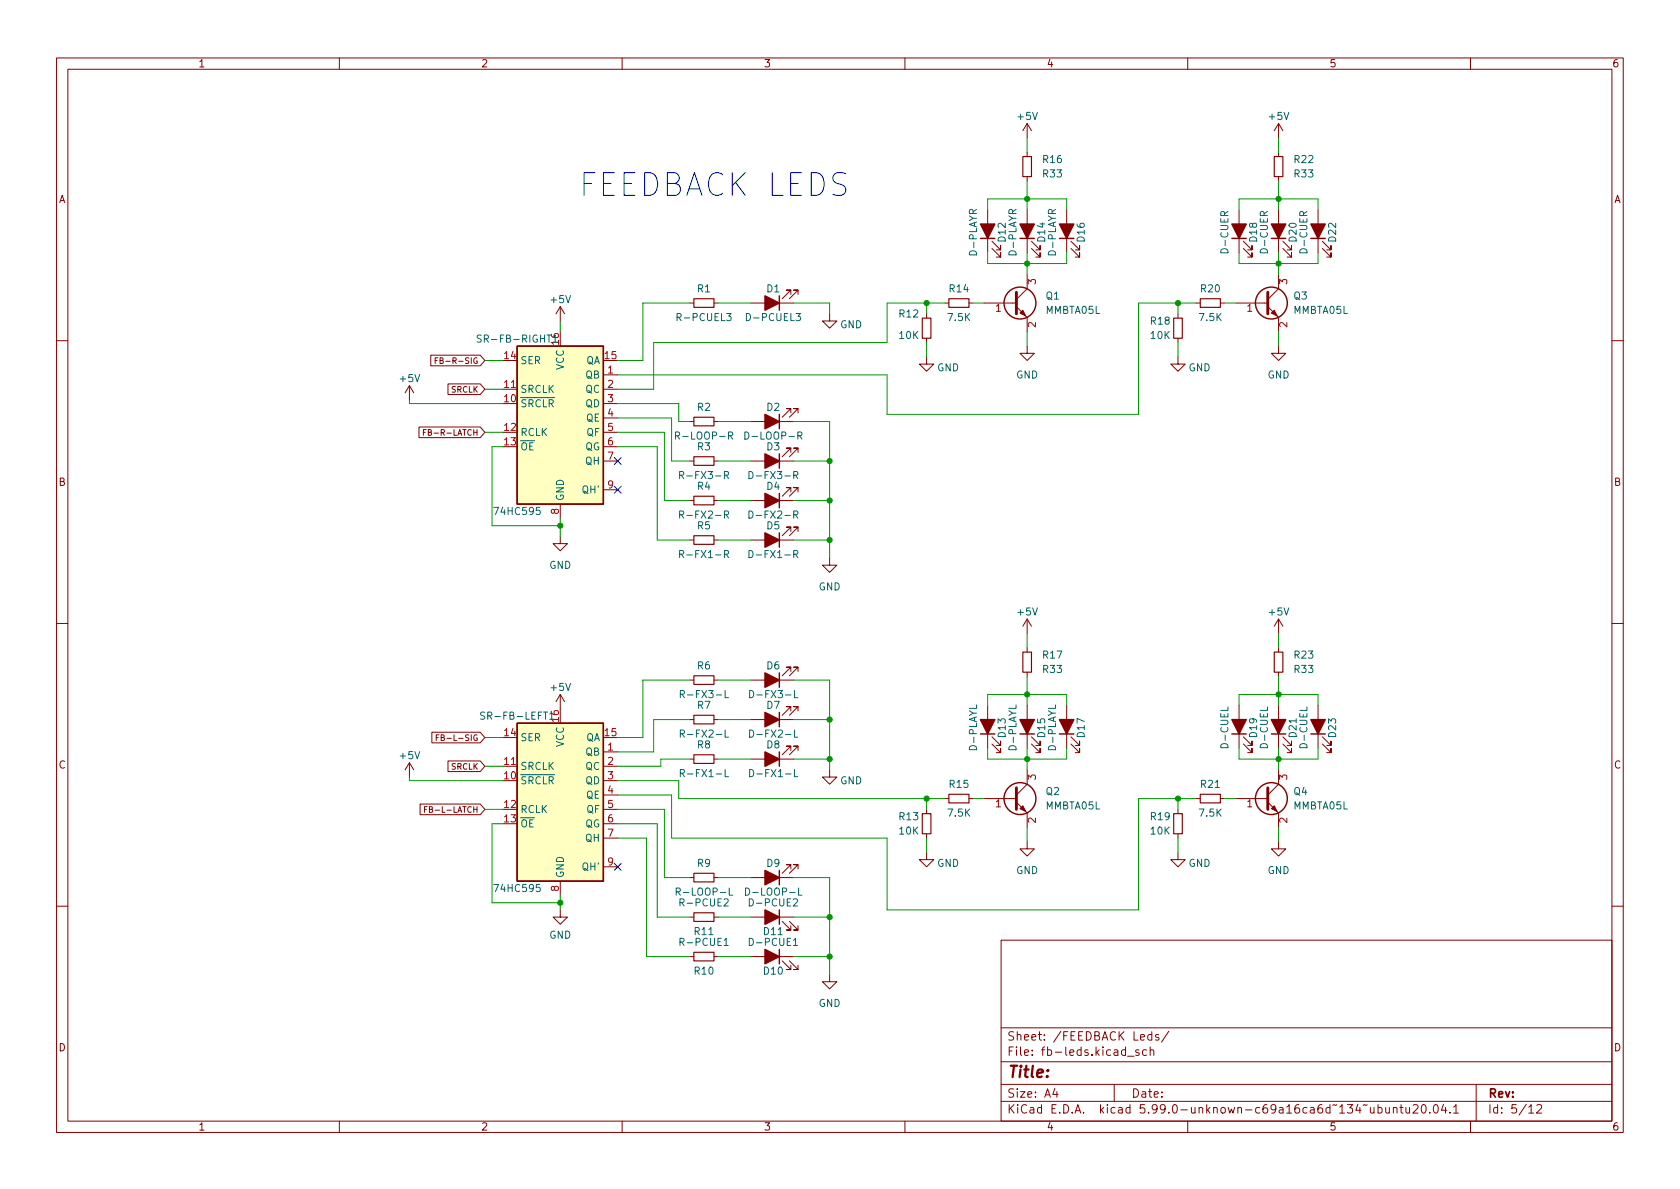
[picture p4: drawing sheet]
<svg xmlns="http://www.w3.org/2000/svg" width="297mm" height="210mm" viewBox="0 0 297 210" stroke-linecap="round" stroke-linejoin="round" font-family="sans-serif">
<g fill="none" stroke="#840000" stroke-width=".18">
<path d="M10 10.2h277v190.1h-277zM12 12.2h273v186.1h-273zM60 10.2v2M110 10.2v2M160 10.2v2M210 10.2v2M260 10.2v2M174.6 37.1v7.6M181.6 21.8l-.8 1.3M181.6 21.8v2.6M181.6 26.9v.8M181.6 31.2v.8"/>
<path d="M181.6 37.1v7.6M181.6 21.8l.8 1.3M188.6 37.1v7.6M219.1 37.1v7.6M226.1 21.8v2.6M226.1 26.9v.8M226.1 31.2v.8M226.1 37.1v7.6M226.1 21.8l-.8 1.3M226.1 21.8l.7 1.3M233 37.1v7.6M99.1 54.2l-.8 1.3"/>
<path d="M99.1 54.2v2.6M99.1 54.2l.7 1.3M121.9 53.6h.8M126.2 53.6h.8M132.7 53.6h7.6M139.8 52.1v-.8h-.7h.7l-1.5 1.5M141.1 52.1v-.8h-.8h.8l-1.5 1.5M146.7 55.5v1.3h1.3l-1.3 1.2-1.3-1.2h1.3M163.8 55.5v.8M163.8 59.8v.8M167 53.6h.8M171.3 53.6h.8"/>
<path d="M174 53.6h5.7M175.4 43.9l1.5 1.6v-.8v.8h-.8M175.4 42.7l1.5 1.5v-.8v.8h-.8M179.7 54.2l1.9 1.9v2.6M181.6 48.5v2.5l-1.9 2M182.4 43.9l1.5 1.6v-.8v.8h-.8M182.4 42.7l1.5 1.5v-.8v.8h-.8M189.4 43.9l1.5 1.6v-.8v.8h-.8M189.4 42.7l1.5 1.5v-.8v.8h-.8M208.3 55.5v.8M208.3 59.8v.8M211.5 53.6h.7"/>
<path d="M215.8 53.6h.7M218.4 53.6h5.8M219.8 43.9l1.6 1.6v-.8v.8h-.8M219.8 42.7l1.6 1.5v-.8v.8h-.8M224.2 54.2l1.9 1.9v2.6M226.1 48.5v2.5l-1.9 2M226.8 43.9l1.5 1.6v-.8v.8h-.7M226.8 42.7l1.5 1.5v-.8v.8h-.7M233.8 43.9l1.5 1.6v-.8v.8h-.7M233.8 42.7l1.5 1.5v-.8v.8h-.7M10 60.2h2M72.4 68.2l-.8 1.3"/>
<path d="M72.4 68.2v2.5M72.4 68.2l.8 1.3M74.1 75.5h10.8l.8 .9-.8 1h-10.8zM74.9 76.4h.3M75.3 76h-.4v1M76.2 62.8h8.7l.8 .9-.8 1h-8.7zM76.9 63.7h.4M77.4 63.3h-.5v1M77.8 63.7h.4l.1-.3-.5-.1v1h.4l.2-.4-.3-.2M79.2 67.9h5.7l.8 .9-.8 1h-5.7zM88.9 68.8h2.5M106.7 66.3h2.5"/>
<path d="M106.7 68.8h2.5M106.7 71.4h2.5M106.7 73.9h2.5M106.7 76.4h2.5M106.7 79h2.5M121.9 74.5h.8M126.2 74.5h.8M132.7 74.5h7.6M139.8 73v-.7h-.7h.7l-1.5 1.5M141.1 73v-.7h-.8h.8l-1.5 1.5M163.8 63.1v1.3h1.3l-1.3 1.3-1.2-1.3h1.2M181.6 61.2v1.3h1.3l-1.3 1.2-1.3-1.2h1.3"/>
<path d="M208.3 63.1v1.3h1.2l-1.2 1.3-1.3-1.3h1.3M226.1 61.2v1.3h1.2l-1.2 1.2-1.3-1.2h1.3M285 60.2h2M99.1 94.9v1.2h1.2l-1.2 1.3-1.3-1.3h1.3M99.1 89.1v2.6M106.7 81.5h2.5M106.7 86.6h2.5M121.9 95.5h.8M121.9 88.5h.8M121.9 81.5h.8M126.2 95.5h.8M126.2 88.5h.8"/>
<path d="M126.2 81.5h.8M132.7 95.5h7.6M132.7 88.5h7.6M132.7 81.5h7.6M139.8 94v-.8h-.7h.7l-1.5 1.5M139.8 87v-.8h-.7h.7l-1.5 1.6M139.8 80v-.8h-.7h.7l-1.5 1.6M141.1 94v-.8h-.8h.8l-1.5 1.5M141.1 87v-.8h-.8h.8l-1.5 1.6M141.1 80v-.8h-.8h.8l-1.5 1.6M146.7 98.7v1.2h1.3l-1.3 1.3-1.3-1.3h1.3M10 110.2h2"/>
<path d="M139.8 118.7v-.7h-.7h.7l-1.5 1.5M141.1 118.7v-.7h-.8h.8l-1.5 1.5M181.6 109.5v2.5M181.6 114.5v.8M181.6 118.9v.7M181.6 109.5l-.8 1.2M181.6 109.5l.8 1.2M226.1 109.5v2.5M226.1 114.5v.8M226.1 118.9v.7M226.1 109.5l-.8 1.2M226.1 109.5l.7 1.2"/>
<path d="M285 110.2h2M72.4 134.9v2.5M72.4 134.9l-.8 1.2M72.4 134.9l.8 1.2M76.4 129.5h8.5l.8 .9-.8 1h-8.5zM77.1 130.4h.4M77.6 129.9h-.5v1.1M78 130.4h.4l.1-.4-.5-.1v1.1h.4l.2-.4-.3-.2M79.2 134.6h5.7l.8 .9-.8 .9h-5.7zM88.9 135.5h2.5M99.1 122.8v2.5M99.1 122.8l-.8 1.3"/>
<path d="M99.1 122.8l.7 1.3M106.7 133h2.5M106.7 135.5h2.5M106.7 138h2.5M121.9 127.2h.8M121.9 120.3h.8M121.9 134.2h.8M126.2 127.2h.8M126.2 120.3h.8M126.2 134.2h.8M132.7 127.2h7.6M132.7 120.3h7.6"/>
<path d="M132.7 134.2h7.6M139.8 125.7v-.7h-.7h.7l-1.5 1.5M139.8 132.7v-.8h-.7h.7l-1.5 1.6M141.1 125.7v-.7h-.8h.8l-1.5 1.5M141.1 132.7v-.8h-.8h.8l-1.5 1.6M146.7 136.1v1.3h1.3l-1.3 1.3-1.3-1.3h1.3M174.6 124.7v7.6M175.4 131.6l1.5 1.5v-.8v.8h-.8M175.4 130.3l1.5 1.5v-.7v.7h-.8M181.6 124.7v7.6M181.6 136.1v2.6l-1.9 1.9M182.4 131.6l1.5 1.5v-.8v.8h-.8"/>
<path d="M182.4 130.3l1.5 1.5v-.7v.7h-.8M188.6 124.7v7.6M189.4 131.6l1.5 1.5v-.8v.8h-.8M189.4 130.3l1.5 1.5v-.7v.7h-.8M219.1 124.7v7.6M219.8 131.6l1.6 1.5v-.8v.8h-.8M219.8 130.3l1.6 1.5v-.7v.7h-.8M226.1 124.7v7.6M226.1 136.1v2.6l-1.9 1.9M226.8 131.6l1.5 1.5v-.8v.8h-.7M226.8 130.3l1.5 1.5v-.7v.7h-.7M233 124.7v7.6"/>
<path d="M233.8 131.6l1.5 1.5v-.8v.8h-.7M233.8 130.3l1.5 1.5v-.7v.7h-.7M74.3 142.2h10.6l.8 .9-.8 1h-10.6zM75.1 143.1h.3M75.5 142.6h-.4v1.1M99.1 155.8v2.6M106.7 140.6h2.5M106.7 143.1h2.5M106.7 145.7h2.5M106.7 148.2h2.5M106.7 153.3h2.5M121.9 155.2h.8"/>
<path d="M126.2 155.2h.8M132.7 155.2h7.6M139.8 153.7v-.8h-.7h.7l-1.5 1.5M141.1 153.7v-.8h-.8h.8l-1.5 1.5M163.8 150.7v1.3h1.3l-1.3 1.3-1.2-1.3h1.2M163.8 143.1v.8M163.8 147.4v.8M167 141.2h.8M171.3 141.2h.8M174 141.2h5.7M179.7 141.9l1.9 1.9v2.5M181.6 148.8v1.3h1.3l-1.3 1.3-1.3-1.3h1.3"/>
<path d="M208.3 150.7v1.3h1.2l-1.2 1.3-1.3-1.3h1.3M208.3 143.1v.8M208.3 147.4v.8M211.5 141.2h.7M215.8 141.2h.7M218.4 141.2h5.8M224.2 141.9l1.9 1.9v2.5M226.1 148.8v1.3h1.2l-1.2 1.3-1.3-1.3h1.3M10 160.2h2M99.1 160.9v1.3h1.2l-1.2 1.2-1.3-1.2h1.3M121.9 169.2h.8M121.9 162.2h.8"/>
<path d="M126.2 169.2h.8M126.2 162.2h.8M132.7 169.2h7.6M132.7 162.2h7.6M138.3 162.9l1.5 1.6h-.7h.7v-.8M138.3 169.9l1.5 1.5h-.7h.7v-.7M139.6 162.9l1.5 1.6h-.8h.8v-.8M139.6 169.9l1.5 1.5h-.8h.8v-.7M146.7 172.3v1.3h1.3l-1.3 1.3-1.3-1.3h1.3M177 166.3h108v32h-108zM285 160.2h2M60 198.3v2"/>
<path d="M110 198.3v2M160 198.3v2M177 194.8h108M177 191.8h108M177 187.8h108M177 181.8h108M186.5 192.5l-.4 1h1M186.9 193v1M197 191.8v3M199.4 186.8h1.1M201.4 185.7l-.4-.1-.2 .2 .1 .3 .5 .1v.4h-.6M202.7 185.7l-.4-.1-.3 .3v.4l.1 .3h.6"/>
<path d="M203.4 185.8l.2-.2 .3 .1 .1 .9M203.4 185.1v1.5M203.6 183l-.4-.1-.3 .3v.4l.2 .3h.5M203.6 182.4v1.5M204.9 183l-.4-.1-.2 .2 .1 .3 .5 .1v.4h-.6M206.6 182.4l-1.2 1.9M210 198.3v2M243.6 195.9l.5-.1 .3 .3v.4l-.2 .3h-.6M243.6 195.3v1.5M245 195.8l.1 1h.3l.2-.1M245.6 195.8v1M246.4 196l.2-.2 .3 .1 .1 .9"/>
<path d="M246.4 195.8v1M247.5 195.8h.6M247.7 195.3v1.3l.4 .2M248.6 195.8v1h.4l.2-.1M249.2 195.8v1M249.9 195.5l.5-.2 .2 .2 .1 .3-.9 1h.9M251.5 195.4l.1-.1a.81 .81 0 0 1 .6 .7 .81 .81 0 0 1-.3 .8h-.1a.81 .81 0 0 1-.6-.6 .81 .81 0 0 1 .3-.8zM252.8 196.7v.1M253.6 195.4l.2-.1a.81 .81 0 0 1 .6 .7 .81 .81 0 0 1-.3 .8h-.2a.81 .81 0 0 1-.5-.6 .81 .81 0 0 1 .2-.8zM255.2 195.3l-.3 1h.9M255.6 195.8v1M256.4 196.7v.1"/>
<path d="M257 195.8l.4-.5v1.5M257 196.8h.9M260 198.3v2M261 191.8v6.5M270.3 195.8l.4-.5v1.5M270.3 196.8h.9M271.7 195.5l.6-.2 .2 .2 .1 .3-.9 1h.9"/>
</g>
<g fill="none" stroke="#840000" stroke-width=".25">
<path d="M137.8 52.3v2.6M173.4 42.2h2.5M180.3 42.2h2.6M187.3 42.2h2.6M217.8 42.2h2.5M224.8 42.2h2.5M231.8 42.2h2.5M91.4 61.2h15.3v27.9h-15.3zM137.8 73.3v2.5M137.8 80.3v2.5M137.8 87.2v2.6M137.8 94.2v2.6"/>
<path d="M137.8 119v2.5M91.4 127.9h15.3v27.9h-15.3zM137.8 126v2.5M137.8 133v2.5M173.4 129.8h2.5M180.3 129.8h2.6M187.3 129.8h2.6M217.8 129.8h2.5M224.8 129.8h2.5M231.8 129.8h2.5M137.8 153.9v2.6M137.8 160.9v2.5"/>
<path d="M137.8 167.9v2.5"/>
<circle cx="180.3" cy="53.6" r="2.82"/>
<circle cx="224.8" cy="53.6" r="2.82"/>
<circle cx="180.3" cy="141.2" r="2.82"/>
<circle cx="224.8" cy="141.2" r="2.82"/>
</g>
<g fill="#840000" stroke="#840000" stroke-width=".25">
<path d="M135.3 126l2.5 1.2-2.5 1.3z"/>
<path d="M135.3 119l2.5 1.3-2.5 1.2z"/>
<path d="M135.3 160.9l2.5 1.3-2.5 1.2z"/>
<path d="M135.3 167.9l2.5 1.3-2.5 1.2z"/>
<path d="M135.3 153.9l2.5 1.3-2.5 1.3z"/>
<path d="M135.3 133l2.5 1.2-2.5 1.3z"/>
<path d="M217.8 39.6h2.5l-1.2 2.6z"/>
<path d="M217.8 127.2h2.5l-1.2 2.6z"/>
<path d="M135.3 94.2l2.5 1.3-2.5 1.3z"/>
<path d="M224.8 127.2h2.5l-1.2 2.6z"/>
<path d="M135.3 87.2l2.5 1.3-2.5 1.3z"/>
<path d="M135.3 80.3l2.5 1.2-2.5 1.3z"/>
<path d="M135.3 73.3l2.5 1.2-2.5 1.3z"/>
<path d="M231.8 127.2h2.5l-1.3 2.6z"/>
<path d="M135.3 52.3l2.5 1.3-2.5 1.3z"/>
<path d="M180.3 39.6h2.6l-1.3 2.6z"/>
<path d="M187.3 39.6h2.6l-1.3 2.6z"/>
<path d="M173.4 39.6h2.5l-1.3 2.6z"/>
<path d="M231.8 39.6h2.5l-1.3 2.6z"/>
<path d="M173.4 127.2h2.5l-1.3 2.6z"/>
<path d="M224.8 39.6h2.5l-1.2 2.6z"/>
<path d="M187.3 127.2h2.6l-1.3 2.6z"/>
<path d="M180.3 127.2h2.6l-1.3 2.6z"/>
</g>
<g fill="none" stroke="#006464" stroke-width=".18">
<path d="M85.1 59.3l-.5-.1-.2 .2v.3l.6 .3 .1 .3-.3 .2h-.4M119.4 77.1l.6-.1 .2-.2-.1-.3-.7-.1v1.3M128.8 77.1l.6-.1 .1-.2v-.3l-.7-.1v1.3M129.1 77.1l.4 .6M131.7 76.4a.64 .64 0 0 1 .7 .6 .64 .64 0 0 1-.7 .7zM141.1 77.1l.6-.1 .1-.2-.1-.3-.6-.1v1.3M141.4 77.1l.4 .6M120.2 98l.6-.1 .1-.1-.1-.3-.6-.2v1.3M120.2 91h.6l.1-.2-.1-.3-.6-.1v1.2M120.2 84h.6l.1-.2-.1-.3-.6-.1v1.2M120.5 98l.4 .6M120.5 91l.4 .6"/>
<path d="M120.5 84l.4 .6M128.1 98l.6-.1 .1-.1v-.3l-.7-.2v1.3M128.1 91h.6l.1-.2v-.3l-.7-.1v1.2M128.1 84h.6l.1-.2v-.3l-.7-.1v1.2M128.4 98l.4 .6M128.4 91l.4 .6M128.4 84l.4 .6M132.4 97.3a.64 .64 0 0 1 .8 .7 .64 .64 0 0 1-.8 .6zM132.4 90.4a.64 .64 0 0 1 .8 .6 .64 .64 0 0 1-.8 .6zM132.4 83.4a.64 .64 0 0 1 .8 .6 .64 .64 0 0 1-.8 .6zM140.3 98l.6-.1 .2-.1-.1-.3-.7-.2v1.3M140.3 91h.6l.2-.2-.1-.3-.7-.1v1.2"/>
<path d="M140.3 84h.6l.2-.2-.1-.3-.7-.1v1.2M140.6 98l.5 .6M140.6 91l.5 .6M140.6 84l.5 .6M85.7 126l-.5-.1-.2 .1v.4l.6 .2 .1 .3-.2 .3-.5-.1M120.3 129.8l.6-.1 .1-.2v-.3l-.7-.1v1.3M120.3 136.7h.6l.1-.2v-.3l-.7-.1v1.2M120.3 122.8l.6-.1 .1-.2v-.3l-.7-.1v1.3M120.6 129.8l.4 .6M120.6 136.7l.4 .6M120.6 122.8l.4 .6M128.2 129.1v1.3h.6"/>
<path d="M128.2 136.1v1.2h.6M128.2 122.1v1.3h.6M132.5 129.1a.64 .64 0 0 1 .8 .6 .64 .64 0 0 1-.8 .7zM132.5 122.1a.64 .64 0 0 1 .8 .6 .64 .64 0 0 1-.8 .7zM132.5 136.1a.64 .64 0 0 1 .8 .6 .64 .64 0 0 1-.8 .6zM140.5 129.1v1.3h.6M140.5 122.1v1.3h.6M140.5 136.1v1.2h.6M119.6 157.7l.6-.1 .1-.1-.1-.3-.6-.2v1.3M128.9 157v1.3h.6M131.8 157a.64 .64 0 0 1 .7 .7 .64 .64 0 0 1-.7 .6zM141.2 157v1.3h.6"/>
<path d="M128 167.2h.8M140.3 167.2h.7"/>
</g>
<g fill="none" stroke="#840000" stroke-width=".2">
<path d="M180.8 27.7h1.6v3.5h-1.6zM225.3 27.7h1.5v3.5h-1.5zM122.7 52.8h3.5v1.6h-3.5zM163.1 56.3h1.5v3.5h-1.5zM167.8 52.8h3.5v1.6h-3.5zM207.5 56.3h1.5v3.5h-1.5zM212.2 52.8h3.6v1.6h-3.6zM122.7 73.8h3.5v1.5h-3.5zM122.7 94.7h3.5v1.6h-3.5zM122.7 87.8h3.5v1.5h-3.5zM122.7 80.8h3.5v1.5h-3.5zM122.7 119.5h3.5v1.5h-3.5z"/>
<path d="M180.8 115.3h1.6v3.6h-1.6zM225.3 115.3h1.5v3.6h-1.5zM122.7 126.5h3.5v1.5h-3.5zM122.7 133.5h3.5v1.5h-3.5zM122.7 154.4h3.5v1.6h-3.5zM163.1 143.9h1.5v3.5h-1.5zM167.8 140.5h3.5v1.5h-3.5zM207.5 143.9h1.5v3.5h-1.5zM212.2 140.5h3.6v1.5h-3.6zM122.7 168.4h3.5v1.5h-3.5zM122.7 161.4h3.5v1.5h-3.5z"/>
</g>
<path d="M179.7 51.7v3.8M224.2 51.7v3.8M179.7 139.3v3.8M224.2 139.3v3.8" fill="none" stroke="#840000" stroke-width=".51"/>
<g fill="#840000" stroke="#840000" stroke-width=".18">
<path d="M180.3 55.4l.5-.5 .6 1z"/>
<path d="M224.8 55.4l.5-.5 .5 1z"/>
<path d="M224.8 143l.5-.5 .5 1z"/>
<path d="M180.3 143l.5-.5 .6 1z"/>
</g>
<g fill="#ffffc2" stroke="#ffffc2" stroke-width=".18">
<path d="M91.4 127.9h15.3v27.9h-15.3z"/>
<path d="M91.4 61.2h15.3v27.9h-15.3z"/>
</g>
<g fill="none" stroke="#009600" stroke-width=".18">
<path d="M174.6 37.1v-1.9h14v1.9M181.6 24.4v2.5M181.6 32v5.1M219.1 37.1v-1.9h13.9v1.9M226.1 24.4v2.5M226.1 32v5.1M99.1 56.8v1.9M121.9 53.6h-8.2v10.1h-4.5M127 53.6h5.7M140.3 53.6h6.4v1.9M163.8 53.6v1.9M167 53.6h-10.2v7h-41.2v8.2h-6.4"/>
<path d="M172.1 53.6h1.9M174.6 44.7v1.9h14v-1.9M181.6 44.7v3.8M181.6 58.7v2.5M208.3 53.6v1.9M211.5 53.6h-10.2v19.7h-44.5v-7h-47.6M216.5 53.6h1.9M219.1 44.7v1.9h13.9v-1.9M226.1 44.7v3.8M226.1 58.7v2.5M72.4 70.7v.7h16.5M85.7 76.4h3.2"/>
<path d="M85.7 68.8h3.2M85.7 63.7h3.2M88.9 79h-1.9v14h12.1M109.2 76.4h8.3v12.1h4.4M109.2 71.4h10.8v3.1h1.9M109.2 73.9h9.5v7.6h3.2M109.2 79h7v16.5h5.7M127 74.5h5.7M140.3 74.5h6.4v24.2M163.8 60.6v2.5M208.3 60.6v2.5M99.1 91.7v3.2"/>
<path d="M127 95.5h5.7M127 88.5h5.7M127 81.5h5.7M140.3 95.5h6.4M140.3 88.5h6.4M140.3 81.5h6.4M181.6 112v2.5M181.6 119.6v5.1M226.1 112v2.5M226.1 119.6v5.1M72.4 137.4v.6h16.5M85.7 130.4h3.2"/>
<path d="M85.7 135.5h3.2M109.2 138h10.8v3.2h47M121.9 134.2h-5.1v1.3h-7.6M121.9 127.2h-6.3v5.8h-6.4M121.9 120.3h-8.2v10.1h-4.5M127 134.2h5.7M127 120.3h5.7M127 127.2h5.7M140.3 134.2h6.4M140.3 120.3h6.4v15.8M140.3 127.2h6.4M174.6 132.3v1.9h14v-1.9"/>
<path d="M174.6 124.7v-1.9h14v1.9M181.6 132.3v3.8M219.1 132.3v1.9h13.9v-1.9M219.1 124.7v-1.9h13.9v1.9M226.1 132.3v3.8M85.7 143.1h3.2M88.9 145.7h-1.9v13.9h12.1M99.1 158.4v2.5M109.2 140.6h9.5v7.6h38.1v12.7h44.5v-19.7h10.2M109.2 143.1h8.3v12.1h4.4M109.2 145.7h7v16.5h5.7M109.2 148.2h5.1v21h7.6"/>
<path d="M127 155.2h5.7M140.3 155.2h6.4v17.1M163.8 141.2v1.9M163.8 148.2v2.5M172.1 141.2h1.9M181.6 146.3v2.5M208.3 141.2v1.9M208.3 148.2v2.5M216.5 141.2h1.9M226.1 146.3v2.5M127 162.2h5.7M127 169.2h5.7"/>
<path d="M140.3 162.2h6.4M140.3 169.2h6.4"/>
</g>
<path d="M108.6 80.9l1.2 1.2M108.6 86l1.2 1.2M109.8 80.9l-1.2 1.2M109.8 86l-1.2 1.2M108.6 152.7l1.2 1.2M109.8 152.7l-1.2 1.2" fill="none" stroke="#000084" stroke-width=".18"/>
<g fill="#009600" stroke="#009600" stroke-width=".18">
<circle cx="99.1" cy="159.6" r=".46"/>
<circle cx="99.1" cy="93" r=".46"/>
<circle cx="146.7" cy="169.2" r=".46"/>
<circle cx="146.7" cy="127.2" r=".46"/>
<circle cx="146.7" cy="81.5" r=".46"/>
<circle cx="146.7" cy="88.5" r=".46"/>
<circle cx="146.7" cy="95.5" r=".46"/>
<circle cx="208.3" cy="141.2" r=".46"/>
<circle cx="226.1" cy="134.2" r=".46"/>
<circle cx="226.1" cy="122.8" r=".46"/>
<circle cx="181.6" cy="35.2" r=".46"/>
<circle cx="163.8" cy="53.6" r=".46"/>
<circle cx="181.6" cy="46.6" r=".46"/>
<circle cx="208.3" cy="53.6" r=".46"/>
<circle cx="226.1" cy="46.6" r=".46"/>
<circle cx="226.1" cy="35.2" r=".46"/>
<circle cx="146.7" cy="162.2" r=".46"/>
<circle cx="146.7" cy="134.2" r=".46"/>
<circle cx="163.8" cy="141.2" r=".46"/>
<circle cx="181.6" cy="122.8" r=".46"/>
<circle cx="181.6" cy="134.2" r=".46"/>
</g>
<text font-size="5.6" fill="#0000c2" x="102.2" y="34.7">FEEDBACK LEDS</text>
<text font-size="2.8" fill="#840000" x="178" y="190.6">Title:</text>
<g font-size="2.1" fill="#840000">
<text x="178" y="184">Sheet: /FEEDBACK Leds/</text>
<text x="178" y="186.7">File: fb-leds.kicad_sch</text>
<text x="178" y="196.9">KiCad E.D.A. kicad 5.99.0-unknown-c69a16ca6d~134~ubuntu20.04.1</text>
<text x="178" y="194.1">Size: A4</text>
<text x="200" y="194.1">Date:</text>
<text x="263" y="194.1">Rev:</text>
<text x="263" y="196.9">Id: 5/12</text>
</g>
<g font-size="1.8" fill="#840000">
<text x="35" y="11.9">1</text>
<text x="85" y="11.9">2</text>
<text x="135" y="11.9">3</text>
<text x="185" y="11.9">4</text>
<text x="235" y="11.9">5</text>
<text x="285" y="11.9">6</text>
<text x="10.3" y="35.9">A</text>
<text x="285.3" y="35.9">A</text>
<text x="10.3" y="85.9">B</text>
<text x="285.3" y="85.9">B</text>
<text x="10.3" y="135.9">C</text>
<text x="285.3" y="135.9">C</text>
<text x="10.3" y="185.9">D</text>
<text x="285.3" y="185.9">D</text>
<text x="35" y="199.9">1</text>
<text x="85" y="199.9">2</text>
<text x="135" y="199.9">3</text>
<text x="185" y="199.9">4</text>
<text x="235" y="199.9">5</text>
<text x="285" y="199.9">6</text>
</g>
<g font-size="1.8" fill="#006464">
<text x="180" y="21.2">+5V</text>
<text x="224.5" y="21.2">+5V</text>
<text x="184.5" y="28.8">R16</text>
<text x="228.9" y="28.8">R22</text>
<text x="184.5" y="31.4">R33</text>
<text x="228.9" y="31.4">R33</text>
<text x="172.7" y="45" transform="rotate(-90 172.7 45)">D-PLAYR</text>
<text x="177.8" y="42.7" transform="rotate(-90 177.8 42.7)">D12</text>
<text x="179.7" y="45" transform="rotate(-90 179.7 45)">D-PLAYR</text>
<text x="184.8" y="42.7" transform="rotate(-90 184.8 42.7)">D14</text>
<text x="186.7" y="45" transform="rotate(-90 186.7 45)">D-PLAYR</text>
<text x="191.8" y="42.7" transform="rotate(-90 191.8 42.7)">D16</text>
<text x="217.2" y="44.5" transform="rotate(-90 217.2 44.5)">D-CUER</text>
<text x="222.2" y="42.7" transform="rotate(-90 222.2 42.7)">D18</text>
<text x="224.2" y="44.5" transform="rotate(-90 224.2 44.5)">D-CUER</text>
<text x="229.2" y="42.7" transform="rotate(-90 229.2 42.7)">D20</text>
<text x="231.1" y="44.5" transform="rotate(-90 231.1 44.5)">D-CUER</text>
<text x="236.2" y="42.7" transform="rotate(-90 236.2 42.7)">D22</text>
<text x="97.5" y="53.6">+5V</text>
<text x="123.3" y="51.7">R1</text>
<text x="135.6" y="51.7">D1</text>
<text x="167.9" y="51.7">R14</text>
<text x="185" y="53">Q1</text>
<text x="212.4" y="51.7">R20</text>
<text x="228.8" y="53">Q3</text>
<text x="120" y="56.8">R-PCUEL3</text>
<text x="132.3" y="56.8">D-PCUEL3</text>
<text x="148.5" y="58">GND</text>
<text x="159.1" y="56.1">R12</text>
<text x="159.1" y="59.9">10K</text>
<text x="167.7" y="56.8">7.5K</text>
<text x="184.9" y="55.5">MMBTA05L</text>
<text x="203.5" y="57.4">R18</text>
<text x="203.5" y="59.9">10K</text>
<text x="212.1" y="56.8">7.5K</text>
<text x="228.7" y="55.5">MMBTA05L</text>
<text x="85.2" y="60.6">SR-FB-RIGHT1</text>
<text x="91.9" y="64.4">SER</text>
<text x="98.8" y="60.9" transform="rotate(-90 98.8 60.9)">16</text>
<text x="99.7" y="65.5" transform="rotate(-90 99.7 65.5)">VCC</text>
<text x="103.5" y="64.4">QA</text>
<text x="165.7" y="65.7">GND</text>
<text x="210.1" y="65.7">GND</text>
<text x="70.8" y="67.6">+5V</text>
<text x="91.9" y="69.5">SRCLK</text>
<text x="103.5" y="66.9">QB</text>
<text x="103.5" y="69.5">QC</text>
<text x="179.6" y="66.9">GND</text>
<text x="224.1" y="66.9">GND</text>
<text x="91.9" y="72">~{SRCLR}</text>
<text x="91.9" y="77.1">RCLK</text>
<text x="103.5" y="72">QD</text>
<text x="103.6" y="74.5">QE</text>
<text x="103.7" y="77.1">QF</text>
<text x="120.1" y="77.7">R-LOOP-R</text>
<text x="123.3" y="72.6">R2</text>
<text x="132.3" y="77.7">D-LOOP-R</text>
<text x="135.6" y="72.6">D2</text>
<text x="91.9" y="79.6">~{OE}</text>
<text x="103.4" y="79.6">QG</text>
<text x="103.5" y="82.2">QH</text>
<text x="123.3" y="79.6">R3</text>
<text x="135.6" y="79.6">D3</text>
<text x="99.7" y="88.6" transform="rotate(-90 99.7 88.6)">GND</text>
<text x="103.1" y="87.2">QH'</text>
<text x="121" y="84.7">R-FX3-R</text>
<text x="123.3" y="86.6">R4</text>
<text x="133.2" y="84.7">D-FX3-R</text>
<text x="135.6" y="86.6">D4</text>
<text x="87.7" y="91.1">74HC595</text>
<text x="121" y="91.7">R-FX2-R</text>
<text x="123.3" y="93.6">R5</text>
<text x="133.2" y="91.7">D-FX2-R</text>
<text x="135.6" y="93.6">D5</text>
<text x="97.1" y="100.6">GND</text>
<text x="121" y="98.7">R-FX1-R</text>
<text x="133.2" y="98.7">D-FX1-R</text>
<text x="144.7" y="104.4">GND</text>
<text x="180" y="108.8">+5V</text>
<text x="224.5" y="108.8">+5V</text>
<text x="123.3" y="118.4">R6</text>
<text x="135.6" y="118.4">D6</text>
<text x="184.5" y="116.5">R17</text>
<text x="184.5" y="119">R33</text>
<text x="228.9" y="116.5">R23</text>
<text x="228.9" y="119">R33</text>
<text x="97.5" y="122.2">+5V</text>
<text x="121.1" y="123.4">R-FX3-L</text>
<text x="123.3" y="125.3">R7</text>
<text x="133.3" y="123.4">D-FX3-L</text>
<text x="135.6" y="125.3">D7</text>
<text x="85.7" y="127.2">SR-FB-LEFT1</text>
<text x="91.9" y="131.1">SER</text>
<text x="98.8" y="127.6" transform="rotate(-90 98.8 127.6)">16</text>
<text x="103.5" y="131.1">QA</text>
<text x="121.1" y="130.4">R-FX2-L</text>
<text x="133.3" y="130.4">D-FX2-L</text>
<text x="177.8" y="130.3" transform="rotate(-90 177.8 130.3)">D13</text>
<text x="184.8" y="130.3" transform="rotate(-90 184.8 130.3)">D15</text>
<text x="191.8" y="130.3" transform="rotate(-90 191.8 130.3)">D17</text>
<text x="222.2" y="130.3" transform="rotate(-90 222.2 130.3)">D19</text>
<text x="229.2" y="130.3" transform="rotate(-90 229.2 130.3)">D21</text>
<text x="236.2" y="130.3" transform="rotate(-90 236.2 130.3)">D23</text>
<text x="70.8" y="134.2">+5V</text>
<text x="91.9" y="136.1">SRCLK</text>
<text x="99.7" y="132.1" transform="rotate(-90 99.7 132.1)">VCC</text>
<text x="103.5" y="133.6">QB</text>
<text x="103.5" y="136.1">QC</text>
<text x="121.1" y="137.4">R-FX1-L</text>
<text x="123.3" y="132.3">R8</text>
<text x="133.3" y="137.4">D-FX1-L</text>
<text x="135.6" y="132.3">D8</text>
<text x="172.7" y="132.5" transform="rotate(-90 172.7 132.5)">D-PLAYL</text>
<text x="179.7" y="132.5" transform="rotate(-90 179.7 132.5)">D-PLAYL</text>
<text x="186.7" y="132.5" transform="rotate(-90 186.7 132.5)">D-PLAYL</text>
<text x="217.2" y="132" transform="rotate(-90 217.2 132)">D-CUEL</text>
<text x="224.2" y="132" transform="rotate(-90 224.2 132)">D-CUEL</text>
<text x="231.1" y="132" transform="rotate(-90 231.1 132)">D-CUEL</text>
<text x="91.9" y="138.7">~{SRCLR}</text>
<text x="91.9" y="143.8">RCLK</text>
<text x="103.5" y="138.7">QD</text>
<text x="103.6" y="141.2">QE</text>
<text x="103.7" y="143.8">QF</text>
<text x="148.5" y="138.7">GND</text>
<text x="167.9" y="139.3">R15</text>
<text x="184.9" y="143.1">MMBTA05L</text>
<text x="185" y="140.6">Q2</text>
<text x="212.4" y="139.3">R21</text>
<text x="228.7" y="143.1">MMBTA05L</text>
<text x="228.8" y="140.6">Q4</text>
<text x="91.9" y="146.3">~{OE}</text>
<text x="103.4" y="146.3">QG</text>
<text x="103.5" y="148.8">QH</text>
<text x="159.1" y="145">R13</text>
<text x="159.1" y="147.6">10K</text>
<text x="167.7" y="144.4">7.5K</text>
<text x="203.5" y="145">R19</text>
<text x="203.5" y="147.6">10K</text>
<text x="212.1" y="144.4">7.5K</text>
<text x="99.7" y="155.3" transform="rotate(-90 99.7 155.3)">GND</text>
<text x="103.1" y="153.9">QH'</text>
<text x="123.3" y="153.3">R9</text>
<text x="135.6" y="153.3">D9</text>
<text x="165.7" y="153.3">GND</text>
<text x="179.6" y="154.6">GND</text>
<text x="210.1" y="153.3">GND</text>
<text x="224.1" y="154.6">GND</text>
<text x="87.7" y="157.7">74HC595</text>
<text x="120.2" y="158.4">R-LOOP-L</text>
<text x="120.6" y="160.3">R-PCUE2</text>
<text x="132.4" y="158.4">D-LOOP-L</text>
<text x="132.8" y="160.3">D-PCUE2</text>
<text x="97.1" y="166">GND</text>
<text x="120.6" y="167.3">R-PCUE1</text>
<text x="122.8" y="165.3">R11</text>
<text x="132.8" y="167.3">D-PCUE1</text>
<text x="135.1" y="165.3">D11</text>
<text x="122.8" y="172.3">R10</text>
<text x="135.1" y="172.3">D10</text>
<text x="144.7" y="178">GND</text>
</g>
<g font-size="1.8" fill="#a90000">
<text x="183.1" y="50.3" transform="rotate(-90 183.1 50.3)">3</text>
<text x="227.6" y="50.3" transform="rotate(-90 227.6 50.3)">3</text>
<text x="176" y="55.1">1</text>
<text x="183.1" y="57.9" transform="rotate(-90 183.1 57.9)">2</text>
<text x="220.5" y="55.1">1</text>
<text x="227.6" y="57.9" transform="rotate(-90 227.6 57.9)">2</text>
<text x="89.2" y="63.5">14</text>
<text x="107" y="63.5">15</text>
<text x="89.2" y="71.1">10</text>
<text x="89.2" y="68.6">11</text>
<text x="107.5" y="66">1</text>
<text x="107.5" y="68.6">2</text>
<text x="107.5" y="71.1">3</text>
<text x="89.2" y="76.2">12</text>
<text x="107.5" y="73.7">4</text>
<text x="107.5" y="76.2">5</text>
<text x="89.2" y="78.7">13</text>
<text x="107.5" y="78.7">6</text>
<text x="107.5" y="81.3">7</text>
<text x="107.5" y="86.4">9</text>
<text x="98.8" y="90.9" transform="rotate(-90 98.8 90.9)">8</text>
<text x="89.2" y="130.2">14</text>
<text x="107" y="130.2">15</text>
<text x="89.2" y="137.8">10</text>
<text x="89.2" y="135.2">11</text>
<text x="107.5" y="132.7">1</text>
<text x="107.5" y="135.2">2</text>
<text x="107.5" y="137.8">3</text>
<text x="183.1" y="137.9" transform="rotate(-90 183.1 137.9)">3</text>
<text x="227.6" y="137.9" transform="rotate(-90 227.6 137.9)">3</text>
<text x="89.2" y="142.9">12</text>
<text x="107.5" y="140.3">4</text>
<text x="107.5" y="142.9">5</text>
<text x="176" y="142.7">1</text>
<text x="220.5" y="142.7">1</text>
<text x="89.2" y="145.4">13</text>
<text x="107.5" y="145.4">6</text>
<text x="107.5" y="147.9">7</text>
<text x="183.1" y="145.5" transform="rotate(-90 183.1 145.5)">2</text>
<text x="227.6" y="145.5" transform="rotate(-90 227.6 145.5)">2</text>
<text x="107.5" y="153">9</text>
<text x="98.8" y="157.6" transform="rotate(-90 98.8 157.6)">8</text>
</g>
<g font-size="1.4" fill="#840000">
<text x="78.4" y="64.3">FB-R-SIG</text>
<text x="79.8" y="69.4">SRCLK</text>
<text x="76" y="77">FB-R-LATCH</text>
<text x="78.5" y="131">FB-L-SIG</text>
<text x="79.8" y="136.1">SRCLK</text>
<text x="76.2" y="143.7">FB-L-LATCH</text>
</g>
</svg>
